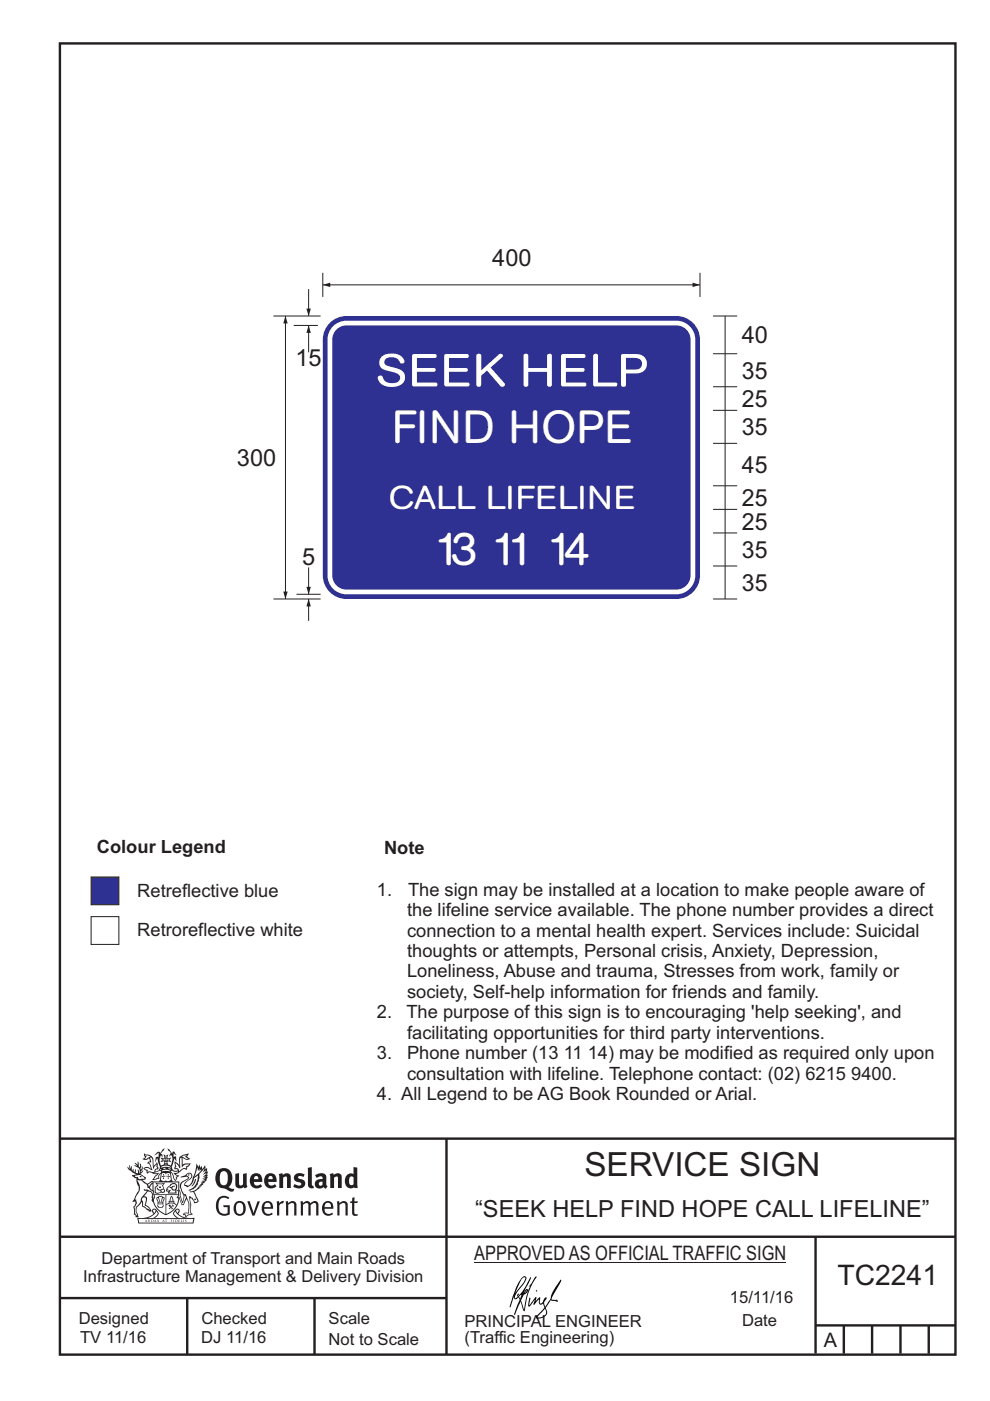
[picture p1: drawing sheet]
<svg xmlns="http://www.w3.org/2000/svg" width="210mm" height="297mm" viewBox="0 0 210 297" stroke-linecap="round" stroke-linejoin="round" font-family="sans-serif">
<g fill="none" stroke="#231f20" stroke-width=".51">
<path d="M12.7 9.2h190v278h-190zM12.7 241.4h189.9M94.7 241.4v45.8M12.7 275.2h82M12.7 262.2h190.1M39.7 275.2v12M66.7 275.2v12M173 262.2v24.8M173 281h29.6M179 281v6M185 281v6M191 281v6"/>
<path d="M197 281v6"/>
</g>
<g fill="#231f20">
<path d="M47 248.5a2.55 2.55 0 0 0 0 2.7l.3 .1a.81 .81 0 0 0 1-.9v-.6a1.04 1.04 0 0 0-1.1-1.5zM46.3 248.1a1.82 1.82 0 0 1 2.1-.2 1.82 1.82 0 0 1 .9 1.9 2.29 2.29 0 0 1-.8 1.9l.7 .3h.5l-.2 .6a2.87 2.87 0 0 1-2-.7 2.12 2.12 0 0 1-1.7-3.1z" fill-rule="evenodd"/>
<path d="M49.9 248.9l.8-.2v2a.46 .46 0 0 0 .2 .6 .46 .46 0 0 0 .7-.2v-2.2l.7-.2v2.4l.2 .5-.6 .4-.2-.3a1.02 1.02 0 0 1-1.2 .2 1.02 1.02 0 0 1-.6-1.1z" fill-rule="evenodd"/>
<path d="M54 249.5l-.1 .5h.9a.49 .49 0 0 0-.2-.6 .49 .49 0 0 0-.6 .1zM53.4 249.2a1.34 1.34 0 0 1 1.6-.3 1.34 1.34 0 0 1 .6 1.5v.2h-1.7a.77 .77 0 0 0 .5 .8 .77 .77 0 0 0 .9-.3l.3 .4a1.59 1.59 0 0 1-2.1 .2 1.59 1.59 0 0 1-.4-2z" fill-rule="evenodd"/>
<path d="M57 249.5l-.1 .5h.9a.49 .49 0 0 0-.2-.6 .49 .49 0 0 0-.6 .1zM56.4 249.2a1.34 1.34 0 0 1 1.6-.3 1.34 1.34 0 0 1 .7 1.5v.2h-1.8a.77 .77 0 0 0 .5 .8 .77 .77 0 0 0 .9-.3l.3 .4a1.59 1.59 0 0 1-2 .2 1.59 1.59 0 0 1-.5-2z" fill-rule="evenodd"/>
<path d="M59.1 248.9l.8-.2 .1 .4a.95 .95 0 0 1 1-.3 .95 .95 0 0 1 .7 .8v2.3h-.8v-2.3a.46 .46 0 0 0-.8 .1v2.2h-.9z" fill-rule="evenodd"/>
<path d="M62.5 249.1a1.75 1.75 0 0 1 2.1-.1l-.2 .5-.6-.2a.43 .43 0 0 0-.6 .3l.4 .3a1.04 1.04 0 0 1 1.2 1.2 1.04 1.04 0 0 1-1.4 .9l-1.2-.4 .3-.6 1 .4 .4-.4a.88 .88 0 0 0-1-.5l-.4-.2-.1-.4z" fill-rule="evenodd"/>
<path d="M65.3 247.6l.8-.2 .1 3.8 .2 .2 .2 .5a.88 .88 0 0 1-1-.1 .88 .88 0 0 1-.3-1z" fill-rule="evenodd"/>
<path d="M67.8 250.6a.43 .43 0 0 0-.1 .7 .43 .43 0 0 0 .7-.1v-.7zM66.8 249.2a1.7 1.7 0 0 1 2.4 .1v1.8l.3 .4-.4 .5-.5-.3a1.03 1.03 0 0 1-1.7-.2 1.03 1.03 0 0 1 .8-1.5h.7v-.4a.8 .8 0 0 0-1.2 .1z" fill-rule="evenodd"/>
<path d="M69.9 248.9l.8-.2 .1 .4a.95 .95 0 0 1 1-.3 .95 .95 0 0 1 .7 .8v2.3h-.8v-2.3a.46 .46 0 0 0-.8 .1v2.2h-.8z" fill-rule="evenodd"/>
<path d="M74.3 249.5a1.48 1.48 0 0 0 0 1.7l.4 .1 .3-.2v-1.5l-.3-.2zM75 247.4l.8 .2 .1 4.3h-.7l-.1-.2a1.26 1.26 0 0 1-1.4 0 1.26 1.26 0 0 1-.6-1.3 1.29 1.29 0 0 1 .5-1.3 1.29 1.29 0 0 1 1.4-.2z" fill-rule="evenodd"/>
<path d="M46.4 253.9a1.72 1.72 0 0 1 2.2 0l-.2 .3a1.24 1.24 0 0 0-1.4-.1 1.24 1.24 0 0 0-.7 1.3 1.49 1.49 0 0 0 1.3 2l.7-.2v-1.3h-.9l-.1-.4h1.4v2a1.93 1.93 0 0 1-2.2-.1 1.93 1.93 0 0 1-.7-2.2l.2-.7z" fill-rule="evenodd"/>
<path d="M50.3 255.2a1.65 1.65 0 0 0 .3 2.2 .99 .99 0 0 0 1-1.5 .78 .78 0 0 0-.4-.8 .78 .78 0 0 0-.9 .1zM50 254.9a1.33 1.33 0 0 1 1.6-.1 1.33 1.33 0 0 1 .5 1.5 1.31 1.31 0 0 1-1.3 1.5 1.31 1.31 0 0 1-1.3-1.6l.1-.5z" fill-rule="evenodd"/>
<path d="M52.5 254.7l.4-.1 .9 2.6 .8-2.5h.5l-1.1 3h-.5z" fill-rule="evenodd"/>
<path d="M56.2 255.2l-.2 .7h1.4a.7 .7 0 0 0-.3-.8 .7 .7 0 0 0-.9 .1zM55.9 255a1.22 1.22 0 0 1 1.5-.2 1.22 1.22 0 0 1 .5 1.5h-1.9a.93 .93 0 0 0 .5 1 .93 .93 0 0 0 1.2-.2l.1 .3a1.43 1.43 0 0 1-1.7 .1 1.43 1.43 0 0 1-.6-1.7z" fill-rule="evenodd"/>
<path d="M58.7 254.8l.4-.2 .1 .5 .4-.3 .6-.2-.2 .6a.66 .66 0 0 0-.8 .6v1.9h-.4z" fill-rule="evenodd"/>
<path d="M60.6 254.8l.4-.2 .1 .5a.94 .94 0 0 1 1-.4 .94 .94 0 0 1 .8 .7v2.3h-.5l-.1-2.5a.81 .81 0 0 0-1.2 .3v2.2h-.4z" fill-rule="evenodd"/>
<path d="M63.7 254.7l.5-.1 .1 .5 .4-.3a.78 .78 0 0 1 1.1 .3 .9 .9 0 0 1 1-.5 .9 .9 0 0 1 .7 .8v2.3h-.4l-.1-2.5a.67 .67 0 0 0-1.1 .3v2.2h-.5v-2.4l-.4-.2-.7 .4v2.2h-.5z" fill-rule="evenodd"/>
<path d="M69 255.2l-.2 .7h1.4a.7 .7 0 0 0-.3-.8 .7 .7 0 0 0-.9 .1zM68.7 255a1.22 1.22 0 0 1 1.5-.2 1.22 1.22 0 0 1 .5 1.5h-1.9a.93 .93 0 0 0 .5 1 .93 .93 0 0 0 1.2-.2l.1 .3a1.44 1.44 0 0 1-1.7 .1 1.44 1.44 0 0 1-.6-1.7z" fill-rule="evenodd"/>
<path d="M71.4 254.8l.5-.2 .1 .5a.94 .94 0 0 1 1-.4 .94 .94 0 0 1 .7 .7v2.3h-.4l-.1-2.5a.81 .81 0 0 0-1.2 .3v2.2h-.5z" fill-rule="evenodd"/>
<path d="M74.7 254l.5-.2v.9h.7l-.1 .4h-.7l.1 2.2 .1 .1h.5l.1 .3a.75 .75 0 0 1-1.2-.6v-2h-.4v-.4h.4z" fill-rule="evenodd"/>
<path d="M30.8 244.9l1.1 .3-.9 .5h-.4l.5-.5zM31.8 245.5l.2-.1a2.44 2.44 0 0 1 .4 2l.1 .4 .7-1-.1 .6 .3 .3a.57 .57 0 0 0-.6 .8l-1-.2-.5 .2 .1-.5-.7-.2 .6-.2 1 .5 .1-.1-.6-1.3-.2-.1 .5-.1zM30.7 244.5l-.2 .4 .3 .4-.6 .4a1.04 1.04 0 0 0 1.4-.1l.2 .7h-.4l-.2 .4a.94 .94 0 0 1 .9 1.1l-.2-.1a1.16 1.16 0 0 0-1.5-.1l.3 .4 .4 .2 .1 .5 .2 .2v-.2a.94 .94 0 0 1 1.1 .2h.9l-1.2 1.2a1.13 1.13 0 0 0 1.2-.2l.4-.1-.1-.4 .5-.7a.83 .83 0 0 0-.6 1.1l-.3-.1-.7 .3 1.1-1.4-.5 .2-.5-.1 1.3-.5-.2-.2-.8 .4v-.3l.2-.2 .3 .1 .1-.3-.2-.4v-.6l-.2-.3-.6 .9v-.7a1.42 1.42 0 0 0-1.7-1.8z" fill-rule="evenodd"/>
<path d="M38.5 245.3l.5-.3 .7-.1-.6 .3 .8 .5h-.3zM38.3 245.5h.2l.1 2a1.69 1.69 0 0 1 1.5-.7l-.7 .5 .1 .5a1.1 1.1 0 0 0-1.5 .6l-.1-.5-.2-.2h-.5l.2-.4-.2-.7a1.42 1.42 0 0 1 .8 1.1l.2-.1zM37.1 246.2l.1 1-.2 .3v.5l.6-.1 .1 .2a.96 .96 0 0 1-1.1-.1l-.1 .1a1.06 1.06 0 0 0 1.3 .2v.1a.72 .72 0 0 1-1 .2l.3 .5 .6 .3-.4 .1-.1 .7-.3-.4-.3-1.1-.4-.4 .4 .9a1.54 1.54 0 0 0 .6 1.2l.2-.3a.58 .58 0 0 1 .5-.7l.1-.2h-.3l-.4-.3 .9-.5a.93 .93 0 0 1 1.1-.5l.1 .2 .2-.1 .1-.5a.99 .99 0 0 0 .7-.9l-1.3 .1-.4 .3v-1.5l.9 .4 .8-.3h-.3l-.5-.4 .4-.7-.7 .2a1.46 1.46 0 0 0-1.3 2.1v.4l-.2-.4z" fill-rule="evenodd"/>
<path d="M35.6 248.9l.2 .1-.1 .4h.3l-.3 .1v.5l-.1-.6h-.3l.3-.1z" fill-rule="evenodd"/>
<path d="M34.6 248.9l.2 .1-.1 .3 .4 .1h-.4v.6l-.1-.5-.3-.1h.3z" fill-rule="evenodd"/>
<path d="M34.3 248.8a.57 .57 0 0 1 .9 .2 .57 .57 0 0 1 .9-.2l.2 1.4-.2 .1a.57 .57 0 0 1-.9-.1 .69 .69 0 0 1-1.1 0zM34.2 248.1l-.3 2.1-.2 .4h2.9l-.1-.4-.3-2.1h-.2v.3l-.8-.1-.9 .1 .1-.3z" fill-rule="evenodd"/>
<path d="M34.2 252.4a.3 .3 0 0 0 .6 0 .3 .3 0 0 0-.6 0zM33.3 251l.3 .3-.3 .3a.79 .79 0 0 0 0 1.3l.8-.2-.1-.3a.55 .55 0 0 1-.7-.6h.1l.1 .3 .4 .1 .8-.2-.4-.7 .4-.3-.7 .1zM33 250.7l1.1 .2 .9-.2-.4 .7 .4 1.1a.56 .56 0 0 1-.8 .3l-.2 .1a.73 .73 0 0 1-.9 .1 .73 .73 0 0 1-.3-.9v-.4l.5-.4z" fill-rule="evenodd"/>
<path d="M35.6 251.9l.7-.5a.58 .58 0 0 1 1-.1 .58 .58 0 0 1-.5 .9l-.2-.3a.43 .43 0 0 1 .6-.3v-.1a.57 .57 0 0 0-.8 .2l-.2-.1-.3 .2 .4 .1a.55 .55 0 0 0 .9 .5v.5h-1.3l.3-.4-.1-.2-.6 .1 .2-.2-.2-.1zM35.4 251.8l-.1 .2a.39 .39 0 0 0 .2 .7l.3-.1-.2 .5h1.9l-.1-.8a.86 .86 0 0 0-.1-1.4 .86 .86 0 0 0-1.3 .4z" fill-rule="evenodd"/>
<path d="M36 254.8h.8v.2h-.8zM36.4 253.8l.2 .8h-.4zM36.4 253.5l-.3 .5-.1 .6h-.2v.4l-.7 .4 .1 .2a1.48 1.48 0 0 1 2.2 .1l.2-.1-.6-.5v-.5h-.2l-.1-.6z" fill-rule="evenodd"/>
<path d="M35.8 255.4l.3 .1 .2 .3 .3-.2-.2-.2a.38 .38 0 0 1 .4 .5l-.1-.2-.3 .3 .3 .2-.3 .2-.1-.3-.4 .3-.1-.2 .4-.3-.2-.1-.1 .1z" fill-rule="evenodd"/>
<path d="M34.5 254h.2v.2l-.3 .6h-.1zM33.6 255.3h.9v.2a.55 .55 0 0 1-.8 .4v-.2h-.2zM33.4 254h.2l.2 .8h-.2zM33.6 255h.8l.1 .1-.8 .1zM33.8 253.7h.5l-.2 1.1h-.2zM33.3 253.8l-.1 .3 .3 1.2a.48 .48 0 0 0-.1 .5 .48 .48 0 0 0 .4 .3l.6-.1a.49 .49 0 0 0 .2-.7l.3-1.2-.1-.3a1.42 1.42 0 0 0-1.5 0z" fill-rule="evenodd"/>
<path d="M33.6 251.6h.5l.1 .3h-.4z" fill-rule="evenodd"/>
<path d="M41.3 250.1l.3-.2-.2 .9-.6 .7h-.2l.5-.7z" fill-rule="evenodd"/>
<path d="M39.7 249l.3-.2 .5 .2a.88 .88 0 0 1-.6 1.1 1.22 1.22 0 0 0-.8 1.3l.5 .2a.72 .72 0 0 0 .9-.4l.5-.8 .2-.6 .8-.6v.3a2.85 2.85 0 0 1-2 2.8l.1 .1a2.13 2.13 0 0 0 1.9-1.5l-.1-.2a2.01 2.01 0 0 0 .3-1.8l1.2-1.3-.4 1 .7-.5-.7 1 .8-.4-.8 .8 .7-.1-.9 .5 .8-.1-.8 .4h.7l-.8 .3 .3 .2h-.4l.2 .4-.4-.1 .2 .3h-.4l.1 .3h-.1a2.16 2.16 0 0 1-2 1l.1 .2h.4a.76 .76 0 0 1 .7 .7l.5 1.2-.6 .2a1.45 1.45 0 0 0-1.2-1.3l.3 1.8-.1 1.9 .4 .2a1.07 1.07 0 0 0-1.2 .4v-.3l-.5-.2a.87 .87 0 0 1 1-.1l.1-.7a4.4 4.4 0 0 0-.6-3.1l-.1-.3h-.2a2.16 2.16 0 0 1-.7-2.2l.3-.3 1.2-.8a.55 .55 0 0 0-.4-.7zM37.8 252.4a.76 .76 0 0 1 .3 1.1l.6 1.6 .4-1.7 .2 .1a.61 .61 0 0 1-.1 .9l-.3 .9h-.2l-.7-1.6-.3 .1a1.18 1.18 0 0 0 .1-1.4zM41.8 247.5l.2 .8 .3-.6v.6l.3-.5a1.9 1.9 0 0 1-1.1 1.4l-.3 .3zM38.2 249.6l1.4-.1 .2 .1v.3l-.5 .3a1.26 1.26 0 0 0-1 1.9l.2 .7a1.84 1.84 0 0 1 .2 2l-.4-1.3a.96 .96 0 0 0-.4-1.3l-.4 .3a.78 .78 0 0 1-.1 1.3l.2 .2h.4l.4 1.1a.38 .38 0 0 0 .2 .4 .38 .38 0 0 0 .4-.1l.6-1.2a2.94 2.94 0 0 1 .3 2.5v.5l-.8-.1-.3 .4v.2l.4-.1 .1 .4 .2 .1a1.02 1.02 0 0 1 1.3-.5l-.1-.4-.3-.1 .2-1.7-.3-1.4 .1 .1a1.14 1.14 0 0 1 .7 .9 .63 .63 0 0 0 .9-.2 .63 .63 0 0 0-.2-.8l-.6-1.3 .9-.6 .2-.3 .2-.1v-.2h.3l-.1-.3h.4l-.1-.3 .5-.1-.2-.2 .5-.4 .1-.2-.3 .1 .5-.6-.3 .1 .3-.6-.4 .1 .4-.5v-.3l-.3 .2 .1-.6v-.3l-.4 .3-.1-.8-.5 .8-.2-.7-.2 .5-.3-.8-.1 .6-.5-.8-.1 1.4-.7 1.9a1.81 1.81 0 0 1-.9 1.4l-.6-.2a1.75 1.75 0 0 1 1.1-1.2 .75 .75 0 0 0 .1-1.3 .75 .75 0 0 0-1.2 .5z" fill-rule="evenodd"/>
<path d="M41.2 254.2l.3-.1 .1 .3h-.4z" fill-rule="evenodd"/>
<path d="M29.4 258.4h11.6l-.2 .8h-11.3zM31.3 258.2l.5-.1a2.48 2.48 0 0 0 1.4-1.3l.2 .6-.5 .5-.4 .3zM32.5 256.6l.3-.2 .2 .2-.3 .6zM37.2 256.8a2.65 2.65 0 0 0 1.8 1.4h-1.1l-.5-.3-.5-.5zM37.4 256.6l.2-.2 .3 .2-.3 .6zM29.2 258.2l.1 1.2h11.7l.3-1.1-.2-.1a4.1 4.1 0 0 1-3.3-.9l.3-.4-.1-.5a1.06 1.06 0 0 0-1.3 .9l.2 .4 .6 .5h-4.7l.3-.1a.84 .84 0 0 0 .6-.7 .84 .84 0 0 0-.5-.9l-.3-.2-.5 .1-.1 .5 .3 .4a4.2 4.2 0 0 1-3.4 .9z" fill-rule="evenodd"/>
<path d="M31 258.7l.1 .2h-.2zM31 258.6l-.3 .5 .4-.1 .2 .1z" fill-rule="evenodd"/>
<path d="M31.3 258.6h.2v.4a.25 .25 0 0 0 .3-.1 .25 .25 0 0 0-.1-.3h.1a.29 .29 0 0 1 0 .4 .29 .29 0 0 1-.4 0 .29 .29 0 0 1 0-.4z" fill-rule="evenodd"/>
<path d="M32.2 258.6a.22 .22 0 0 1 .3 .2 .22 .22 0 0 1-.3 .2zM32 258.6v.5a.33 .33 0 0 0 .5-.1 .33 .33 0 0 0 0-.4 .33 .33 0 0 0-.5 0z" fill-rule="evenodd"/>
<path d="M32.9 258.7l.1 .2h-.2zM32.9 258.6l-.2 .5 .3-.1 .2 .1z" fill-rule="evenodd"/>
<path d="M33.3 258.6h.2v.2l.3-.2-.2 .2 .2 .3-.3-.2-.1 .2h-.1l.2-.3z" fill-rule="evenodd"/>
<path d="M34.7 258.7l.1 .2h-.2zM34.7 258.6l-.3 .5 .4-.1 .2 .1z" fill-rule="evenodd"/>
<path d="M35 258.6h.4h-.1v.5h-.2l.1-.5z" fill-rule="evenodd"/>
<path d="M36.2 258.6h.3h-.2v.2h.2h-.2l.1 .3h-.2z" fill-rule="evenodd"/>
<path d="M36.7 258.6h.2v.5h-.2z" fill-rule="evenodd"/>
<path d="M37.3 258.6a.22 .22 0 0 1 .3 .2 .22 .22 0 0 1-.3 .2zM37.1 258.6v.5a.33 .33 0 0 0 .5-.1 .33 .33 0 0 0 0-.4 .33 .33 0 0 0-.5 0z" fill-rule="evenodd"/>
<path d="M37.8 258.6h.3h-.1v.2h.1h-.1v.2l.1 .1h-.3z" fill-rule="evenodd"/>
<path d="M38.3 258.6h.3l-.1 .4 .2 .1h-.4z" fill-rule="evenodd"/>
<path d="M38.9 258.6h.2v.5h-.2z" fill-rule="evenodd"/>
<path d="M39.3 258.6h.2l-.2 .1 .2 .2-.1 .2h-.1v-.2l.2 .1z" fill-rule="evenodd"/>
<path d="M34.2 247.4a1.51 1.51 0 0 1 2 .2 2.67 2.67 0 0 0-2.1 0zM35.7 247.6l.4 .2 .1 .2-.4-.1zM34.6 247.7l.4-.1 .2 .2h-.4zM34 247.9l.3 .1-.3 .1zM34.9 246.9l.3-.2 .2 .2zM34.9 245.7h.2v.4h-.2zM35 245.1l.2 .2 .2-.2-.1 .4h-.2zM35.1 246.3h.2l.1 .4-.2-.2-.2 .2zM35.3 245.7h.2v.4h-.2zM34.4 245.7l.3 .1v.2l-.3 .1 .2-.2zM35.7 245.8l.3-.1-.2 .2 .2 .2-.4-.1zM32.7 244.9l1-.5-.1 1-.2-.1-.4 .1-.2 1.1 .5-1 .2 .9a1.84 1.84 0 0 1 .3 1.7l.4 .1a2.48 2.48 0 0 1 2.2 .1l.2-.3-.2-.7 .7-1.7 .4 .6-.2-1-.2-.1-.2 .3v-.9l.6 .4-.6-.7h-.3l-.1 .4-.5-.8-.5-.3 .2 .4 .5 .6-.4 .7 .4-.3a2.06 2.06 0 0 1 0 2.2l-.6-.2-.1-.6 .1-.1 .8 .2-.4-.5 .4-.5-.7 .2-.2-.2 .2-.7-.5 .4-.5-.4 .2 .7-.2 .2-.7-.2 .4 .5-.4 .5 .7-.2 .2 .1-.2 .6-.5 .2a2.02 2.02 0 0 1 0-2.2l.3 .5-.1-.6-.3-.1 .8-1.2-.5 .3-.4 .7-.2-.3a.8 .8 0 0 0-.8 .5z" fill-rule="evenodd"/>
<path d="M29.2 250.1l.3 .2a.61 .61 0 0 1 .8 .3l.3 .2a.8 .8 0 0 1 .6 1l.4 .1 .5 .6a1 1 0 0 1 .5 1l-.1 .7v-.5h-.1a.96 .96 0 0 0-.8-1.3l-.3-.2h-.6l-.1-.1-.2 .1 .2 .3h.5l-1.1 1.4-.2 .9-.4 .6a1.33 1.33 0 0 0-.5 1.8l.2 .5a1.26 1.26 0 0 1-.5-1.4l-.1-.4a1.56 1.56 0 0 0 .4-1.7l-.3 .2 .2-.5a3.2 3.2 0 0 0 .7-3zM30.4 253.9h.4a2.06 2.06 0 0 1-.1 1.6l.7 .5 .4 .5-.6-.2-.8-.6-.1-.9a.51 .51 0 0 1 .1-.9zM28.6 249.3a1.52 1.52 0 0 1 2.1 .6l-1.1 .1-.2-.1-.2-.4-.4 .1zM27.5 247v.8l-.3-.4-.2 .1a3.1 3.1 0 0 0 2 1.5l-1 .1 .5 .6 .5 .1v1.1a1.84 1.84 0 0 1-.2 2.5l-.4 .9-.4 .4 .3 .1 .4-.1 .1 .4-.2 .5-.3 .2 .1 1.8 .2-.1 .2 .6h.2l.4-.1-.1-.5a1.3 1.3 0 0 1-.1-1.6l.8-1.1 .2 1.1 .6 .2 .4 .6 .2-.2 .2 .4 .5-.1a1.85 1.85 0 0 0-1.2-1.3l.1-.3a1.39 1.39 0 0 0 0-1.5h-.5l.5-.6a.66 .66 0 0 1 .9-.4 .66 .66 0 0 1 .3 .9l-.1 .4h.2v.1l-.2 .3 .2 .5 .2-.3a2.24 2.24 0 0 0 .1-2.2 .73 .73 0 0 1-.7-.6 .73 .73 0 0 1 .5-.8l.1-.2a.94 .94 0 0 0-.9 .8 .48 .48 0 0 1-.1-.5 .48 .48 0 0 1 .5-.3l.5-.3a.51 .51 0 0 0-.8 .2l-.5 .3-1-.8 .6-.1 .1-.5-1.1-.7 .5-.4v-.4l-.5 .5 .1-.2a.69 .69 0 0 0 .2-1.1v.5l-.3 .2 .1-1.1-.3-.2 .1 .6-.1 .2-.4-1.2v.6l-.7-.3 .6 .6-.6-.2 .2 .3a1 1 0 0 1 .8 1.5l-.2-.8v.8l-.5-.2-.1-.7-.2 .6-.2-.1v-.6l-.2 .4-.2-.2 .1-.7-.2 .5z" fill-rule="evenodd"/>
<path d="M29.5 249.5l.3-.2 .3 .3z" fill-rule="evenodd"/>
<path d="M32.4 250.5h5.6v2l-.2-.1v-1.7h-5.2v2.5h5.2v-.8l.1 .2-.1 1.1v-.3h-2.5v4a4.1 4.1 0 0 0 2.6-3.6l.1-.1a4 4 0 0 1-2.8 3.9 4.2 4.2 0 0 1-2.8-4.7l.1 1.3 .1-.1a3.8 3.8 0 0 0 2.5 3.3v-4h-2.5l-.2-.9z" fill-rule="evenodd"/>
<circle cx="40" cy="249.1" r=".17"/>
</g>
<path d="M100.6 267.7h66.2" fill="none" stroke="#231f20" stroke-width=".21"/>
<g fill="#000">
<path d="M111.6 273.7l.2-.2-.5 .7zM110.4 274.5l.2 .1-.3 .8-.2-.5zM110.9 270.9h.5a9.3 9.3 0 0 1-2 3.1l-.1 .3 1-2.5zM110.6 271a14.7 14.7 0 0 0-2.2 4.9l-.3 1.2 .1 .1 .8-2.3a.42 .42 0 0 0 .2 .6 .42 .42 0 0 0 .6-.3l.2-.1 .2 .5-1.1 3.2h.2l1.1-2.9 .6 1.9 .2 .2 .2-.5a13.5 13.5 0 0 1 2-6.2l.4-.5-.1-.2-1.6 2.1 .4-.1a14.9 14.9 0 0 0-1.3 5.1l-.4-1.1a1.39 1.39 0 0 1 .2-1.9l.1-.2a.92 .92 0 0 0 .8-1.2 .75 .75 0 0 0-.8 .7l-.1 .2 1.6-3.4h-.1l-.4 .7a10.5 10.5 0 0 1-2.2 3.3l.2-.5a.32 .32 0 0 0-.4 .2 .32 .32 0 0 0 .1 .4l-.5 .4a3.2 3.2 0 0 1 1.1-2.3l.5-.6a2.49 2.49 0 0 0 .7-1.6l-.4-.2z" fill-rule="evenodd"/>
<path d="M113.7 273.6l.3 .2h-.3z" fill-rule="evenodd"/>
<path d="M115.6 277.5a1.15 1.15 0 0 1 .1 1.3 1.15 1.15 0 0 1-1.2 .5l-.6 .1zM112.2 275.2l-.2 1.6 .2 .2 1.2-1.5-.2 1.1 1.1-1.1a.94 .94 0 0 0 .4 1.1l.5-.3 .3 .9-1.2 1.3a.98 .98 0 0 0-.5 1 1.9 1.9 0 0 0 2.3-1.3l-.1-.2a1.02 1.02 0 0 1 .2-1.4l.6-1 1.5 .3-.2-.4v.2l-1.1-.1v-.3l2-3.6 .1-.2-.2-.2-1.7 2.8a6.6 6.6 0 0 1-1.6 2.9l-.1-.2a1.01 1.01 0 0 1 .4-1.4l.1-.2-.3-.1-.4 .4-.1 .5-.6 .4-.1-.4 .1-.9-.2-.1-.9 1 .3-1h-.2l-1.4 1.8 .3-1.5v-.1z" fill-rule="evenodd"/>
</g>
<path d="M19.3 185.9h5.9v5.9h-5.9z" fill-rule="evenodd" fill="#2e3092" stroke="#231f20" stroke-width=".21"/>
<path d="M19.3 194.3h5.9v5.9h-5.9z" fill-rule="evenodd" fill="#fff" stroke="#231f20" stroke-width=".21"/>
<path d="M69.6 68.8a5 5 0 0 1 3.9-1.8h70a5 5 0 0 1 5 5v50a5 5 0 0 1-5 5h-70a5 5 0 0 1-5-5v-50a5 5 0 0 1 1.1-3.2z" fill-rule="evenodd" fill="#2e3092"/>
<path d="M70.6 69.2a4 4 0 0 1 2.9-1.2h70a4 4 0 0 1 4 4v50a4 4 0 0 1-4 4h-70a4 4 0 0 1-4-4v-50a4 4 0 0 1 1.1-2.8z" fill-rule="evenodd" fill="#fff"/>
<path d="M71.6 69.7l1.2-.6 .7-.1h70a3 3 0 0 1 3 3v50a3 3 0 0 1-3 3h-70a3 3 0 0 1-3-3v-50a3 3 0 0 1 1.1-2.3z" fill-rule="evenodd" fill="#2e3092"/>
<path d="M68.5 57.8v5.2M148.5 57.8v5.2M68.5 60.4h80" fill="none" stroke="#231f20" stroke-width=".21"/>
<g fill="#231f20">
<path d="M68.4 60.4l1.6-.5v1z"/>
<path d="M146.9 59.9l1.6 .5-1.6 .5z"/>
</g>
<g fill="none" stroke="#231f20" stroke-width=".21">
<path d="M60.5 67v60M62.3 69h5.1M151.2 75h5.2M151.2 67h5.2M153.8 67v60M151.2 82h5.2M151.2 94h5.2M151.2 87h5.2M151.2 108h5.2M151.2 120h5.2M151.2 103h5.2M151.2 113h5.2"/>
<path d="M58 127h10M151.2 127h5.2"/>
</g>
<g fill="#231f20">
<path d="M60.1 125.4h.9l-.5 1.6z"/>
<path d="M60.5 67l.5 1.6h-.9z"/>
</g>
<path d="M62.9 126h5.1M65.5 120.3v5.7" fill="none" stroke="#231f20" stroke-width=".21"/>
<path d="M65 124.4h.9l-.4 1.6z" fill="#231f20"/>
<path d="M65.5 127v4.6" fill="none" stroke="#231f20" stroke-width=".21"/>
<path d="M65.5 127l.4 1.6h-.9z" fill="#231f20"/>
<path d="M58 67h10M65.5 61.3v5.7" fill="none" stroke="#231f20" stroke-width=".21"/>
<path d="M65 65.4h.9l-.4 1.6z" fill="#231f20"/>
<path d="M65.5 69v5.7" fill="none" stroke="#231f20" stroke-width=".21"/>
<path d="M65.5 69l.4 1.6h-.9z" fill="#231f20"/>
<g font-size="9.7" fill="#fff">
<text x="79.7" y="81.9">SEEK HELP</text>
<text x="83.1" y="93.9">FIND HOPE</text>
<text x="92.1" y="119.9">13 11 14</text>
</g>
<text font-size="7.1" fill="#231f20" x="124" y="249.4">SERVICE SIGN</text>
<text font-size="7" fill="#fff" x="82.4" y="108">CALL LIFELINE</text>
<text font-size="6" fill="#231f20" x="177.6" y="272.4">TC2241</text>
<g font-size="5" fill="#231f20">
<text x="104.4" y="56.4">400</text>
<text x="62.7" y="77.7">15</text>
<text x="157.4" y="72.8">40</text>
<text x="157.4" y="80.3">35</text>
<text x="157.4" y="86.3">25</text>
<text x="157.4" y="92.3">35</text>
<text x="50.3" y="98.8">300</text>
<text x="157.4" y="100.3">45</text>
<text x="157.4" y="107.3">25</text>
<text x="157.4" y="112.3">25</text>
<text x="64.1" y="119.8">5</text>
<text x="157.4" y="118.3">35</text>
<text x="157.4" y="125.3">35</text>
<text x="100.8" y="258">“SEEK HELP FIND HOPE CALL LIFELINE”</text>
</g>
<g font-size="4.2" fill="#231f20">
<text x="100.6" y="267.2">APPROVED AS OFFICIAL TRAFFIC SIGN</text>
<text x="174.7" y="285.6">A</text>
</g>
<g font-size="3.9" fill="#231f20">
<text x="20.5" y="180.8">Colour Legend</text>
<text x="81.5" y="181.1">Note</text>
<text x="29.1" y="190.1">Retreflective blue</text>
<text x="79.9" y="189.9">1.</text>
<text x="86.5" y="189.9">The sign may be installed at a location to make people aware of</text>
<text x="86.3" y="194.2">the lifeline service available. The phone number provides a direct</text>
<text x="29.1" y="198.5">Retroreflective white</text>
<text x="86.3" y="198.6">connection to a mental health expert. Services include: Suicidal</text>
<text x="86.3" y="202.9">thoughts or attempts, Personal crisis, Anxiety, Depression,</text>
<text x="86.3" y="207.2">Loneliness, Abuse and trauma, Stresses from work, family or</text>
<text x="79.9" y="215.9">2.</text>
<text x="86.2" y="215.9">The purpose of this sign is to encouraging 'help seeking', and</text>
<text x="86.3" y="211.6">society, Self-help information for friends and family.</text>
<text x="86.3" y="220.2">facilitating opportunities for third party interventions.</text>
<text x="79.9" y="224.6">3.</text>
<text x="86.3" y="224.6">Phone number (13 11 14) may be modified as required only upon</text>
<text x="79.9" y="233.2">4. All Legend to be AG Book Rounded or Arial.</text>
<text x="86.3" y="228.9">consultation with lifeline. Telephone contact: (02) 6215 9400.</text>
</g>
<g font-size="3.5" fill="#231f20">
<text x="21.5" y="267.9">Department of Transport and Main Roads</text>
<text x="17.7" y="271.8">Infrastructure Management &amp; Delivery Division</text>
<text x="16.7" y="280.7">Designed</text>
<text x="42.7" y="280.7">Checked</text>
<text x="69.7" y="280.7">Scale</text>
<text x="98.5" y="281.4">PRINCIPAL ENGINEER</text>
<text x="154.8" y="276.2">15/11/16</text>
<text x="157.4" y="281.2">Date</text>
<text x="17" y="284.8">TV 11/16</text>
<text x="42.7" y="284.8">DJ 11/16</text>
<text x="69.7" y="285.2">Not to Scale</text>
<text x="98.5" y="284.8">(Traffic Engineering)</text>
</g>
</svg>
